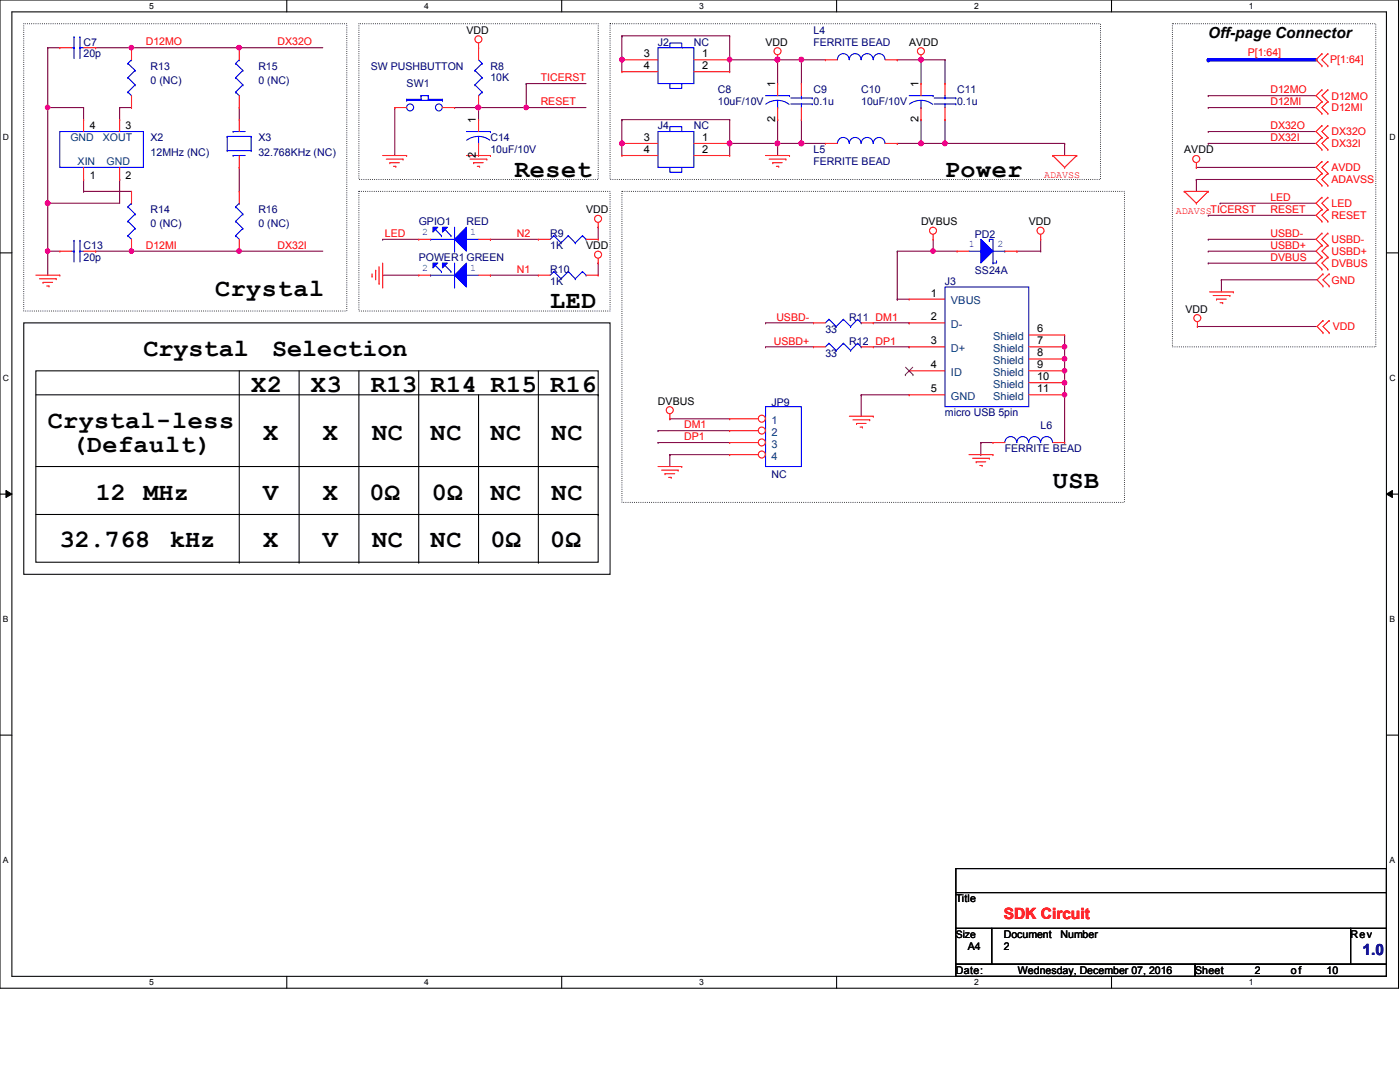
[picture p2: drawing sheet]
<svg xmlns="http://www.w3.org/2000/svg" width="279mm" height="216mm" viewBox="0 0 279 216" stroke-linecap="round" stroke-linejoin="round" font-family="sans-serif">
<path d="M0 0h279.1v197.2h-279.1zM2.4 2.4h274.3v192.4h-274.3z" fill="none" stroke="#000" stroke-width=".21"/>
<g fill="#fff">
<path d="M29.8 .3h.9v1.9h-.9z"/>
<path d="M29.8 195.1h.9v1.9h-.9z"/>
</g>
<path d="M57.2 0v2.4M57.2 194.8v2.4" fill="none" stroke="#000" stroke-width=".21"/>
<g fill="#fff">
<path d="M84.7 .3h.9v1.9h-.9z"/>
<path d="M84.7 195.1h.9v1.9h-.9z"/>
</g>
<path d="M112.1 0v2.4M112.1 194.8v2.4" fill="none" stroke="#000" stroke-width=".21"/>
<g fill="#fff">
<path d="M139.5 .3h1v1.9h-1z"/>
<path d="M139.5 195.1h1v1.9h-1z"/>
</g>
<path d="M167 0v2.4M167 194.8v2.4" fill="none" stroke="#000" stroke-width=".21"/>
<g fill="#fff">
<path d="M194.4 .3h.9v1.9h-.9z"/>
<path d="M194.4 195.1h.9v1.9h-.9z"/>
</g>
<path d="M221.8 0v2.4M221.8 194.8v2.4" fill="none" stroke="#000" stroke-width=".21"/>
<g fill="#fff">
<path d="M249.3 .3h.9v1.9h-.9z"/>
<path d="M249.3 195.1h.9v1.9h-.9z"/>
<path d="M.6 26.4h1.2v1.9h-1.2z"/>
<path d="M277.3 26.4h1.2v1.9h-1.2z"/>
<path d="M.6 74.5h1.2v1.9h-1.2z"/>
<path d="M277.3 74.5h1.2v1.9h-1.2z"/>
</g>
<path d="M0 50.5h2.4M276.7 50.5h2.4" fill="none" stroke="#000" stroke-width=".21"/>
<g fill="#fff">
<path d="M.6 122.6h1.1v1.9h-1.1z"/>
<path d="M277.3 122.6h1.1v1.9h-1.1z"/>
</g>
<path d="M0 98.6h2.4M276.7 98.6h2.4" fill="none" stroke="#000" stroke-width=".21"/>
<path d="M1.2 97.9l1.2 .7-1.2 .7zM276.7 98.6l1.2-.7v1.4z" fill="#000"/>
<path d="M1.2 97.9l1.2 .7-1.2 .7zM276.7 98.6l1.2-.7v1.4z" fill="none" stroke="#000" stroke-width=".2"/>
<g fill="#fff">
<path d="M.6 170.7h1.1v1.9h-1.1z"/>
<path d="M277.3 170.7h1.1v1.9h-1.1z"/>
</g>
<g fill="none" stroke="#000" stroke-width=".21">
<path d="M4.7 64.4h117.1v50.2h-117.1zM7.2 74h112.2v38.2h-112.2zM7.2 78.8h112.2M47.8 74v38.2M59.7 74v38.2M71.6 74v38.2M83.6 74v38.2M95.5 78.8v33.4M107.4 74v38.2M119.4 78.8h.1M7.2 93.1h112.2M119.4 93.1h.1"/>
<path d="M7.2 102.7h112.2M47.8 112.2h.1M59.7 112.2h.1M71.6 112.2h.1M83.6 112.2h.1M95.5 112.2h.1M107.4 112.2h.1M119.4 102.7h.1M0 146.7h2.4M276.7 146.7h2.4"/>
</g>
<path d="M4.7 4.7h64.5v57.4h-64.5zM71.6 4.7h47.8v31.1h-47.8zM121.8 4.7h97.8v31.1h-97.8zM234 4.7h40.6v64.5h-40.6zM71.6 38.2h50.2v23.9h-50.2zM124.1 38.2h100.3v62h-100.3z" fill="none" stroke="#000" stroke-width=".21" stroke-dasharray="0 .4"/>
<path d="M241.1 11.9h21.5" fill="none" stroke="#00f" stroke-width=".68"/>
<circle cx="241.1" cy="11.9" r=".34" fill="#00f"/>
<g fill="none" stroke="#800040" stroke-width=".21">
<path d="M241.1 19.1h.1M241.1 19.1h21.5M124.1 28.6h.1M124.1 28.6v2.4M238.8 35.8h.1M238.8 33.4h.1M238.8 35.8v2.4M238.8 35.8h23.8M238.8 33.4h23.8M241.1 21.5h.1M241.1 21.5h21.5M76.4 47.8h.1"/>
<path d="M76.4 54.9h.1M76.4 47.8h7.2M76.4 54.9h7.2M97.9 47.8h.1M97.9 54.9h.1M97.9 47.8h9.5M97.9 54.9h9.5M119.4 45.3h.1M119.4 52.5h.1M119.4 45.3v2.5M119.4 52.5v2.4M241.1 43h.1"/>
<path d="M241.1 47.8h.1M241.1 50.1h.1M241.1 52.5h.1M241.1 43h21.5M241.1 47.8h21.5M241.1 50.1h21.5M241.1 52.5h21.5M243.5 40.6h.1M243.5 40.6h19.1M243.8 55.8h.1M243.8 55.8h19M243.8 55.8v2.5"/>
<path d="M152.8 64.4h.1M152.8 69.2h.1M152.8 64.4h9.5M152.8 69.2h9.5M171.9 78.8h.1M171.9 78.8h9.5M171.9 78.8v4.3M239 65.2h.1M239 65.2h23.8M131.3 85.9h.1M131.3 88.3h.1M131.3 85.9h14.3"/>
<path d="M131.3 88.3h14.3M133.7 83.6h.1M133.7 90.7h.1M133.7 83.6h11.9M133.7 90.7h11.9M133.7 90.7v2.4"/>
</g>
<circle cx="124.1" cy="28.6" r=".47" fill="#f0f"/>
<circle cx="124.1" cy="28.6" r=".47" fill="none" stroke="#f0f" stroke-width=".21"/>
<path d="M124.1 23.9h.1M124.1 23.9h21.5M145.6 28.6h.1M145.6 28.6v2.4" fill="none" stroke="#800040" stroke-width=".21"/>
<circle cx="145.6" cy="28.6" r=".46" fill="#f0f"/>
<circle cx="145.6" cy="28.6" r=".46" fill="none" stroke="#f0f" stroke-width=".21"/>
<path d="M155.2 11.9h.1M155.2 11.9h4.7M159.9 23.9h.1M159.9 23.9v4.7" fill="none" stroke="#800040" stroke-width=".21"/>
<circle cx="159.9" cy="11.9" r=".47" fill="#f0f"/>
<circle cx="159.9" cy="11.9" r=".47" fill="none" stroke="#f0f" stroke-width=".21"/>
<path d="M155.2 28.6h.1M155.2 28.6h4.7" fill="none" stroke="#800040" stroke-width=".21"/>
<circle cx="159.9" cy="28.6" r=".47" fill="#f0f"/>
<circle cx="159.9" cy="28.6" r=".47" fill="none" stroke="#f0f" stroke-width=".21"/>
<circle cx="155.1" cy="28.6" r=".47" fill="#f0f"/>
<circle cx="155.1" cy="28.6" r=".47" fill="none" stroke="#f0f" stroke-width=".21"/>
<path d="M183.8 11.9h.1M183.8 11.9h4.8" fill="none" stroke="#800040" stroke-width=".21"/>
<circle cx="183.8" cy="11.9" r=".47" fill="#f0f"/>
<circle cx="183.8" cy="11.9" r=".47" fill="none" stroke="#f0f" stroke-width=".21"/>
<path d="M124.1 11.9h.1M124.1 11.9v2.4" fill="none" stroke="#800040" stroke-width=".21"/>
<circle cx="124.1" cy="11.9" r=".47" fill="#f0f"/>
<circle cx="124.1" cy="11.9" r=".47" fill="none" stroke="#f0f" stroke-width=".21"/>
<path d="M124.1 7.2h.1M124.1 7.2h21.5M124.1 7.2v4.7M188.6 28.6h.1M188.6 28.6h23.9" fill="none" stroke="#800040" stroke-width=".21"/>
<circle cx="188.6" cy="28.6" r=".46" fill="#f0f"/>
<circle cx="188.6" cy="28.6" r=".46" fill="none" stroke="#f0f" stroke-width=".21"/>
<path d="M145.6 7.2h.1M145.6 11.9h.1M145.6 7.2v7.1" fill="none" stroke="#800040" stroke-width=".21"/>
<circle cx="145.6" cy="11.9" r=".46" fill="#f0f"/>
<circle cx="145.6" cy="11.9" r=".46" fill="none" stroke="#f0f" stroke-width=".21"/>
<path d="M145.6 11.9h.1M145.6 11.9h9.6" fill="none" stroke="#800040" stroke-width=".21"/>
<circle cx="155.1" cy="11.9" r=".47" fill="#f0f"/>
<circle cx="155.1" cy="11.9" r=".47" fill="none" stroke="#f0f" stroke-width=".21"/>
<path d="M105 16.7h.1M105 16.7v4.8M95.5 21.5h.1M95.5 21.5v2.4" fill="none" stroke="#800040" stroke-width=".21"/>
<circle cx="105" cy="21.4" r=".45" fill="#f0f"/>
<circle cx="105" cy="21.4" r=".45" fill="none" stroke="#f0f" stroke-width=".21"/>
<path d="M105 16.7h.1M105 16.7h12M95.5 21.5h.1M95.5 21.5h9.5" fill="none" stroke="#800040" stroke-width=".21"/>
<circle cx="95.5" cy="21.4" r=".46" fill="#f0f"/>
<circle cx="95.5" cy="21.4" r=".46" fill="none" stroke="#f0f" stroke-width=".21"/>
<path d="M90.7 21.5h.1M90.7 21.5h4.8" fill="none" stroke="#800040" stroke-width=".21"/>
<circle cx="95.5" cy="21.4" r=".46" fill="#f0f"/>
<circle cx="95.5" cy="21.4" r=".46" fill="none" stroke="#f0f" stroke-width=".21"/>
<g fill="none" stroke="#800040" stroke-width=".21">
<path d="M159.9 11.9h.1M159.9 11.9h4.8M159.9 11.9v4.8M179.1 11.9h.1M179.1 11.9h4.7M183.8 11.9h.1M183.8 11.9v4.8M188.6 11.9h.1M188.6 11.9v4.8M105 21.5h.1M105 21.5h12M124.1 23.9h.1"/>
<path d="M124.1 23.9v4.7M145.6 23.9h.1M145.6 23.9v4.7M159.9 28.6h.1M159.9 28.6h4.8"/>
</g>
<circle cx="159.9" cy="28.6" r=".47" fill="#f0f"/>
<circle cx="159.9" cy="28.6" r=".47" fill="none" stroke="#f0f" stroke-width=".21"/>
<path d="M155.2 11.9h.1M155.2 11.9v4.8M179.1 28.6h.1M179.1 28.6h4.7" fill="none" stroke="#800040" stroke-width=".21"/>
<circle cx="155.1" cy="11.9" r=".47" fill="#f0f"/>
<circle cx="155.1" cy="11.9" r=".47" fill="none" stroke="#f0f" stroke-width=".21"/>
<path d="M145.6 28.6h.1M145.6 28.6h9.6M155.2 28.6h.1M155.2 28.6v2.4" fill="none" stroke="#800040" stroke-width=".21"/>
<circle cx="145.6" cy="28.6" r=".46" fill="#f0f"/>
<circle cx="145.6" cy="28.6" r=".46" fill="none" stroke="#f0f" stroke-width=".21"/>
<path d="M155.2 23.9h.1M155.2 23.9v4.7M183.8 28.6h.1M188.6 23.9h.1M188.6 23.9v4.7h-4.8M212.5 28.6h.1M212.5 28.6v2.4" fill="none" stroke="#800040" stroke-width=".21"/>
<circle cx="183.8" cy="28.6" r=".47" fill="#f0f"/>
<circle cx="183.8" cy="28.6" r=".47" fill="none" stroke="#f0f" stroke-width=".21"/>
<g fill="none" stroke="#800040" stroke-width=".21">
<path d="M9.5 21.5h.1M9.5 21.5h7.2M9.5 21.5v19.1M23.9 21.5h.1M23.9 35.8h.1M23.9 21.5v2.4M23.9 35.8v4.8h-14.4M23.9 21.5h2.3M78.8 21.5h.1M78.8 21.5v9.5M183.8 23.9h.1M183.8 23.9v4.7"/>
<path d="M241.1 28.6h.1M241.1 26.2h.1M241.1 28.6h21.5M241.1 26.2h21.5M9.5 40.6h.1"/>
</g>
<circle cx="9.5" cy="40.6" r=".46" fill="#f0f"/>
<circle cx="9.5" cy="40.6" r=".46" fill="none" stroke="#f0f" stroke-width=".21"/>
<circle cx="9.5" cy="21.4" r=".45" fill="#f0f"/>
<circle cx="9.5" cy="21.4" r=".45" fill="none" stroke="#f0f" stroke-width=".21"/>
<path d="M16.7 21.5h.1M16.7 21.5v2.4M9.5 50.1h.1M9.5 50.1v4.8" fill="none" stroke="#800040" stroke-width=".21"/>
<circle cx="9.5" cy="50.1" r=".45" fill="#f0f"/>
<circle cx="9.5" cy="50.1" r=".45" fill="none" stroke="#f0f" stroke-width=".21"/>
<path d="M19.1 9.5h.1M19.1 9.5h7.1M47.8 9.5h.1M47.8 9.5h16.6M26.2 50.1h.1M26.2 50.1h38.2M47.8 50.1h.1" fill="none" stroke="#800040" stroke-width=".21"/>
<circle cx="47.7" cy="50.1" r=".46" fill="#f0f"/>
<circle cx="47.7" cy="50.1" r=".46" fill="none" stroke="#f0f" stroke-width=".21"/>
<circle cx="26.2" cy="50.1" r=".45" fill="#f0f"/>
<circle cx="26.2" cy="50.1" r=".45" fill="none" stroke="#f0f" stroke-width=".21"/>
<path d="M26.2 9.5h.1M26.2 9.5h21.6" fill="none" stroke="#800040" stroke-width=".21"/>
<circle cx="47.7" cy="9.5" r=".46" fill="#f0f"/>
<circle cx="47.7" cy="9.5" r=".46" fill="none" stroke="#f0f" stroke-width=".21"/>
<circle cx="26.2" cy="9.5" r=".45" fill="#f0f"/>
<circle cx="26.2" cy="9.5" r=".45" fill="none" stroke="#f0f" stroke-width=".21"/>
<g fill="none" stroke="#800040" stroke-width=".21">
<path d="M9.5 9.5h.1M9.5 9.5h2.4M9.5 9.5v12M16.7 35.8h.1M16.7 38.2h.1M16.7 35.8v2.4M16.7 38.2h9.5M47.8 33.4h.1M47.8 21.5h.1M47.8 21.5v2.4M47.8 33.4v4.8M9.5 50.1h.1"/>
<path d="M9.5 40.6h.1M9.5 50.1h2.4M9.5 40.6v9.5M19.1 50.1h.1M19.1 50.1h7.1"/>
</g>
<circle cx="9.5" cy="40.6" r=".46" fill="#f0f"/>
<circle cx="9.5" cy="40.6" r=".46" fill="none" stroke="#f0f" stroke-width=".21"/>
<path d="M179.1 59.7h.1M179.1 59.7h2.3M179.1 50.1v9.6M186.2 50.1h.1M186.2 50.1h4.8" fill="none" stroke="#800040" stroke-width=".21"/>
<circle cx="186.2" cy="50.1" r=".45" fill="#f0f"/>
<circle cx="186.2" cy="50.1" r=".45" fill="none" stroke="#f0f" stroke-width=".21"/>
<g fill="none" stroke="#800040" stroke-width=".21">
<path d="M179.1 50.1h.1M179.1 50.1h7.1M186.2 50.1h.1M186.2 47.8v2.3M202.9 50.1h.1M202.9 50.1h4.8M207.7 50.1h.1M207.7 47.8v2.3M174.3 64.4h7.1M174.3 69.2h7.1M181.4 64.4h.1M181.4 69.2h.1"/>
<path d="M212.5 69.2h.1M212.5 66.8v2.4M195.7 88.3h.1M195.7 90.7h.1M195.7 88.3h2.5M195.7 88.3v2.4"/>
</g>
<circle cx="212.4" cy="69.2" r=".45" fill="#f0f"/>
<circle cx="212.4" cy="69.2" r=".45" fill="none" stroke="#f0f" stroke-width=".21"/>
<path d="M212.5 74h.1M212.5 71.6v2.4" fill="none" stroke="#800040" stroke-width=".21"/>
<circle cx="212.4" cy="74" r=".45" fill="#f0f"/>
<circle cx="212.4" cy="74" r=".45" fill="none" stroke="#f0f" stroke-width=".21"/>
<path d="M212.5 71.6h.1M212.5 69.2v2.4" fill="none" stroke="#800040" stroke-width=".21"/>
<circle cx="212.4" cy="71.6" r=".46" fill="#f0f"/>
<circle cx="212.4" cy="71.6" r=".46" fill="none" stroke="#f0f" stroke-width=".21"/>
<path d="M212.5 78.8h.1M212.5 76.4v11.9M212.5 88.3h.1" fill="none" stroke="#800040" stroke-width=".21"/>
<circle cx="212.4" cy="78.8" r=".45" fill="#f0f"/>
<circle cx="212.4" cy="78.8" r=".45" fill="none" stroke="#f0f" stroke-width=".21"/>
<path d="M212.5 76.4h.1M212.5 74v2.4" fill="none" stroke="#800040" stroke-width=".21"/>
<circle cx="212.4" cy="76.4" r=".46" fill="#f0f"/>
<circle cx="212.4" cy="76.4" r=".46" fill="none" stroke="#f0f" stroke-width=".21"/>
<g fill="none" stroke="#f00" stroke-width=".21">
<path d="M95.5 9.5h.1M95.5 8.6v.9M155.2 11.9h.1M155.2 16.7h.1M155.2 11v.9M155.2 16.7v2.4M183.8 11.9h.1M183.8 11v.9M263.8 10.7h.1M263.8 13.1h.1M263.8 17.9h.1M263.8 10.7l-1.2 1.2 1.2 1.2"/>
<path d="M263.8 17.9l-1.2 1.2 1.2 1.2M265 13.1h.1M265 10.7h.1M265 17.9h.1M265 10.7l-1.2 1.2 1.2 1.2M265 17.9l-1.2 1.2 1.2 1.2M76.4 31h4.8M77.1 31.7h3.3M77.8 32.5h.1M77.8 32.5h1.9M78.5 33.2h.5M79 33.2h.1"/>
<path d="M80.4 31.7h.1M81.2 31h.1M93.1 31h4.8M93.8 31.7h3.4M94.5 32.5h.1M94.5 32.5h1.9M95.2 33.2h.5M95.7 33.2h.1M97.2 31.7h.1M97.9 31h.1M152.8 31h4.8M153.5 31.7h3.3"/>
<path d="M154.2 32.5h.1M154.2 32.5h1.9M154.9 33.2h.5M155.2 23.9h.1M155.2 21.5v2.4M155.4 33.2h.1M156.8 31.7h.1M157.6 31h.1M210.1 31h.1M210.1 31h4.8M210.1 31l2.4 2.4M212.5 33.4h.1"/>
<path d="M214.9 31h.1M214.9 31l-2.4 2.4M236.3 38.2h.1M236.3 38.2h4.8M236.3 38.2l2.5 2.4M238.8 33.4h.1M238.8 32.5v.9M241.1 38.2h.1M241.1 38.2l-2.3 2.4M263.8 37h.1M263.8 34.6h.1M263.8 32.2h.1"/>
<path d="M263.8 22.6h.1M263.8 20.3h.1M263.8 39.4h.1M263.8 29.8h.1M263.8 27.4h.1M263.8 25.1h.1M263.8 34.6l-1.2 1.2 1.2 1.2M263.8 32.2l-1.2 1.2 1.2 1.2M263.8 20.3l-1.2 1.2 1.2 1.1M263.8 39.4l-1.2 1.2 1.2 1.2M263.8 27.4l-1.2 1.2 1.2 1.2M263.8 25.1l-1.2 1.1 1.2 1.2"/>
<path d="M265 34.6h.1M265 37h.1M265 32.2h.1M265 20.3h.1M265 22.6h.1M265 39.4h.1M265 27.4h.1M265 29.8h.1M265 25.1h.1M265 34.6l-1.2 1.2 1.2 1.2M265 32.2l-1.2 1.2 1.2 1.2M265 20.3l-1.2 1.2 1.2 1.1"/>
<path d="M265 39.4l-1.2 1.2 1.2 1.2M265 27.4l-1.2 1.2 1.2 1.2M265 25.1l-1.2 1.1 1.2 1.2M7.2 54.9h4.7M7.9 55.6h3.3M8.6 56.3h.1M8.6 56.3h1.9M9.3 57.1h.5M9.8 57.1h.1M11.2 55.6h.1M11.9 54.9h.1M74.3 55.1h.1"/>
<path d="M74.3 54.7v.4M75 53.9h.1M75 53.9v1.9M75.6 56.6h.1M75.6 53.2v3.4M76.4 57.3h.1M76.4 52.5v4.8M119.4 52.5h.1M119.4 45.3h.1M119.4 44.4v.9M119.4 51.6v.9M186.2 47.8h.1"/>
<path d="M186.2 46.8v1M207.7 47.8h.1M207.7 46.8v1M238.8 40.6h.1M241.4 58.3h4.7M242.1 59h3.3M242.8 59.7h.1M242.8 59.7h1.9M245.4 59h.1M246.1 58.3h.1M263.8 41.8h.1M263.8 44.2h.1"/>
<path d="M263.8 48.9h.1M263.8 46.5h.1M263.8 51.3h.1M263.8 53.7h.1M263.8 41.8l-1.2 1.2 1.2 1.2M263.8 46.5l-1.2 1.3 1.2 1.1M263.8 48.9l-1.2 1.2 1.2 1.2M263.8 51.3l-1.2 1.2 1.2 1.2M264 54.7h.1M264 57.1h.1M264 54.7l-1.2 1.1 1.2 1.3M265 41.8h.1"/>
<path d="M265 44.2h.1M265 46.5h.1M265 48.9h.1M265 51.3h.1M265 53.7h.1M265 41.8l-1.2 1.2 1.2 1.2M265 46.5l-1.2 1.3 1.2 1.1M265 48.9l-1.2 1.2 1.2 1.2M265 51.3l-1.2 1.2 1.2 1.2M265.3 57.1h.1M265.3 54.7h.1M265.3 54.7l-1.3 1.1 1.3 1.3"/>
<path d="M239 65.2h.1M239 64.2v1M243.5 60.4h.5M244 60.4h.1M264 66.4h.1M264 64h.1M264 64l-1.2 1.2 1.2 1.2M265.3 64h.1M265.3 66.4h.1M265.3 64l-1.3 1.2 1.3 1.2M131.3 93.1h4.8M132 93.8h3.3"/>
<path d="M132.7 94.5h.1M132.7 94.5h2M133.4 95.2h.5M133.7 83.6h.1M133.7 82.6v1M133.9 95.2h.1M135.3 93.8h.1M136.1 93.1h.1M169.5 83.1h4.8M170.2 83.8h3.4M170.9 84.5h.1M170.9 84.5h1.9"/>
<path d="M171.7 85.2h.4M172.1 85.2h.1M173.6 83.8h.1M174.3 83.1h.1M193.4 90.7h4.8M194.1 91.4h3.3M194.8 92.2h.1M194.8 92.2h1.9M195.5 92.9h.5M196 92.9h.1M197.4 91.4h.1M198.2 90.7h.1"/>
<path d="M198.2 88.3h.1M198.2 88.3h2.3M210.1 88.3h2.4M212.5 88.3h.1"/>
<circle cx="95.5" cy="7.8" r=".7"/>
<circle cx="155.2" cy="10.2" r=".7"/>
<circle cx="183.8" cy="10.2" r=".7"/>
<circle cx="238.7" cy="31.7" r=".7"/>
<circle cx="119.4" cy="50.8" r=".7"/>
<circle cx="119.4" cy="43.7" r=".7"/>
<circle cx="186.2" cy="46" r=".7"/>
<circle cx="207.7" cy="46" r=".7"/>
<circle cx="238.9" cy="63.5" r=".7"/>
<circle cx="133.7" cy="81.8" r=".7"/>
</g>
<path d="M190.8 173.3h85.9v4.8h-85.9zM190.8 178.1h85.9v7.2h-85.9zM190.8 185.3h7.1v7.1h-7.1zM190.8 192.4h47.7v2.4h-47.7zM197.9 185.3h71.6v7.1h-71.6zM238.5 192.4h38.2v2.4h-38.2zM269.5 185.3h7.2v7.1h-7.2z" fill="none" stroke="#000" stroke-width=".21"/>
<path d="M152.8 19.1h4.8M157.6 19.1h.1M155.2 21.5h.1M155.2 20l1.4 .3 .9 .5M155.2 20l-1.5 .3-.9 .5M155.2 20v1.5M200.5 88.3a1.19 1.19 0 0 1 1.2-1.2 1.19 1.19 0 0 1 1.2 1.2M202.9 88.3a1.16 1.16 0 0 1 1.2-1.2 1.16 1.16 0 0 1 1.2 1.2M205.3 88.3a1.16 1.16 0 0 1 1.2-1.2 1.16 1.16 0 0 1 1.1 1.2M207.7 88.3a1.19 1.19 0 0 1 1.2-1.2 1.19 1.19 0 0 1 1.2 1.2" fill="none" stroke="#00f" stroke-width=".21"/>
<path d="M195.7 47.8l2.5 2.3-2.5 2.4z" fill="#00f"/>
<g fill="none" stroke="#00f" stroke-width=".21">
<path d="M181.4 19.1h4.8M186.2 19.1h.1M183.8 21.5h.1M183.8 20l1.5 .3 .8 .5M183.8 20l-1.5 .3-.8 .5M183.8 20v1.5M193.4 50.1h2.3M195.7 47.8l2.5 2.3-2.5 2.4zM195.7 50.1h.1M197.4 48.2v-.4h.8v4.7M198.2 52.5h.1M198.2 50.1h2.3"/>
<path d="M198.9 52v.5h-.7M200.5 50.1h.1"/>
</g>
<path d="M183.8 16.7h.1M183.8 16.7v2.4M183.8 23.9h.1M183.8 21.5v2.4M191 50.1h.1M191 50.1h2.4M200.5 50.1h2.4M202.9 50.1h.1" fill="none" stroke="#f00" stroke-width=".21"/>
<path d="M93.1 45.3v4.8l-2.4-2.3z" fill="#00f"/>
<path d="M93.1 45.3v4.8l-2.4-2.3z" fill="none" stroke="#00f" stroke-width=".21"/>
<path d="M88.3 45.3h1l-1 1z" fill="#00f"/>
<path d="M88.3 45.3h1l-1 1z" fill="none" stroke="#00f" stroke-width=".21"/>
<path d="M86.4 45.3h1l-1 1z" fill="#00f"/>
<g fill="none" stroke="#00f" stroke-width=".21">
<path d="M25.5 18.4h.1M25.5 15.5h.1M25.5 12.7h.1M25.5 18.4l.7 .7M25.5 15.5l1.5 1.4M25.5 12.7l1.5 1.4M26.2 11.9h.1M26.2 11.9l-.7 .8M27 16.9h.1M27 14.1h.1M27 16.9l-1.5 1.5M27 14.1l-1.5 1.4"/>
<path d="M81.2 19.8h.1M81.2 19.8h2.8M81.2 19.8v.2M84 19.1h.1M84 19.8h.1M84 19.1h1.5M84 19.1v.7M85.5 19.8h.1M85.5 19.1h.1M85.5 19.8h2.8M85.5 19.1v.7M88.3 19.8h.1"/>
<path d="M88.3 19.8v.2M157.8 19.6h4.3M159.9 19.6h.1M159.9 19.1v.5M162.1 19.6h.1M169.5 11.9a1.17 1.17 0 0 0-1.2-1.2 1.17 1.17 0 0 0-1.2 1.2M171.8 11.9a1.17 1.17 0 0 0-1.2-1.2 1.17 1.17 0 0 0-1.1 1.2M174.2 11.9a1.19 1.19 0 0 0-1.2-1.2 1.19 1.19 0 0 0-1.1 1.2M176.6 11.9a1.17 1.17 0 0 0-1.2-1.2 1.17 1.17 0 0 0-1.1 1.2M186.4 19.6h4.4M188.6 19.6h.1M188.6 19.1v.5"/>
<path d="M190.8 19.6h.1M11.9 26.2h16.7v7.2h-16.7zM81.2 20h.1M81.2 20h7.1M88.3 20h.1M157.8 20.7h4.3M159.9 20.7h.1M159.9 20.7v.8M162.1 20.7h.1M186.4 20.7h4.4M188.6 20.7h.1M188.6 20.7v.8"/>
<path d="M190.8 20.7h.1M25.5 47h.1M25.5 44.2h.1M25.5 41.3h.1M25.5 47l.7 .8M25.5 44.2l1.5 1.4M25.5 41.3l1.5 1.4M26.2 40.6h.1M26.2 40.6l-.7 .7M27 45.6h.1M27 42.7h.1M27 45.6l-1.5 1.4"/>
<path d="M27 42.7l-1.5 1.5M85.9 47.8h.1M85.9 47.8h4.8M86.4 45.3h1l-1 1zM86.9 45.8l1.2 1.2M88.1 47h.1M88.8 45.8l1.2 1.2M90 47h.1M90.7 50.1h.1M90.7 45.3v4.8M93.1 47.8h.1M93.1 47.8h2.4"/>
<path d="M110.5 47h.1M110.5 47l-.7 .8M110.5 47l1.5 1.5M112 48.5h.1M113.4 47h.1M113.4 47l-1.4 1.5M113.4 47l1.4 1.5M114.8 48.5h.1M116.2 47h.1M116.2 47l-1.4 1.5M116.2 47l.8 .8M117 47.8h.1"/>
<path d="M188.6 57.3h16.7v23.9h-16.7zM165.4 63.7h.1M165.4 63.7l-.7 .7M165.4 63.7l1.5 1.5M166.9 65.2h.1M168.3 63.7h.1M168.3 63.7l-1.4 1.5M168.3 63.7l1.5 1.5M169.8 65.2h.1M171.2 63.7h.1M171.2 63.7l-1.4 1.5M171.2 63.7l.7 .7"/>
<path d="M171.9 64.4h.1"/>
<circle cx="81.9" cy="21.4" r=".7"/>
<circle cx="87.6" cy="21.4" r=".68"/>
</g>
<g fill="none" stroke="#f00" stroke-width=".21">
<path d="M26.2 9.5h.1M26.2 9.5v2.4M26.2 19.1v2.4M159.9 16.7h.1M159.9 16.7v2.4M164.7 11.9h.1M164.7 11.9h2.4M176.7 11.9h2.4M179.1 11.9h.1M188.6 16.7h.1M188.6 16.7v2.4M16.7 35.8h.1"/>
<path d="M16.7 23.9h.1M16.7 23.9v2.3M16.7 33.4v2.4M23.9 35.8h.1M23.9 23.9h.1M23.9 23.9v2.3M23.9 33.4v2.4M26.2 21.5h.1M26.2 38.2h.1M26.2 38.2v2.4M78.8 21.5h.1M78.8 21.5h2.4"/>
<path d="M88.3 21.5h2.4M90.7 21.5h.1M159.9 23.9h.1M159.9 21.5v2.4M188.6 23.9h.1M188.6 21.5v2.4M26.2 50.1h.1M26.2 47.8v2.3M83.6 47.8h.1M83.6 47.8h2.3M95.5 47.8h2.4M97.9 47.8h.1"/>
<path d="M107.4 47.8h.1M107.4 47.8h2.4M117 47.8h2.4M119.4 47.8h.1M181.4 59.7h.1M181.4 59.7h7.2M162.3 64.4h.1M162.3 64.4h2.4M171.9 64.4h2.4M174.3 64.4h.1M181.4 64.4h.1M181.4 69.2h.1"/>
<path d="M181.4 78.8h.1M181.4 74h.1M181.4 64.4h7.2M181.4 69.2h7.2M181.4 78.8h7.2M181.4 74h7.2M205.3 69.2h7.2M205.3 78.8h7.2M205.3 74h7.2M205.3 66.8h7.2M205.3 71.6h7.2M205.3 76.4h7.2"/>
<path d="M212.5 66.8h.1M212.5 69.2h.1M212.5 71.6h.1M212.5 74h.1M212.5 76.4h.1M212.5 78.8h.1"/>
</g>
<path d="M180.7 74.8h.1M180.7 73.3l1.5 1.5M182.2 73.3l-1.5 1.5M182.2 74.8h.1" fill="none" stroke="#804000" stroke-width=".2"/>
<path d="M93.1 52.5v4.8l-2.4-2.4z" fill="#00f"/>
<path d="M93.1 52.5v4.8l-2.4-2.4z" fill="none" stroke="#00f" stroke-width=".21"/>
<path d="M88.3 52.5h1l-1 1z" fill="#00f"/>
<path d="M88.3 52.5h1l-1 1z" fill="none" stroke="#00f" stroke-width=".21"/>
<path d="M86.4 52.5h1l-1 1z" fill="#00f"/>
<g fill="none" stroke="#00f" stroke-width=".21">
<path d="M167.1 28.6a1.16 1.16 0 0 1 1.2-1.2 1.16 1.16 0 0 1 1.2 1.2M169.5 28.6a1.16 1.16 0 0 1 1.2-1.2 1.16 1.16 0 0 1 1.1 1.2M171.9 28.6a1.19 1.19 0 0 1 1.2-1.2 1.19 1.19 0 0 1 1.1 1.2M174.3 28.6a1.16 1.16 0 0 1 1.2-1.2 1.16 1.16 0 0 1 1.1 1.2M47 47h.1M47 44.2h.1M47 41.3h.1M47 47l.8 .8M47 44.2l1.5 1.4M47 41.3l1.5 1.4M47.8 40.6h.1M47.8 40.6l-.8 .7"/>
<path d="M48.5 45.6h.1M48.5 42.7h.1M48.5 45.6l-1.5 1.4M48.5 42.7l-1.5 1.5M85.9 54.9h.1M85.9 54.9h4.8M86.4 52.5h1l-1 1zM86.9 53l1.2 1.2M88.1 54.2h.1M88.8 53l1.2 1.2M90 54.2h.1M90.7 57.3h.1"/>
<path d="M90.7 52.5v4.8M93.1 54.9h.1M93.1 54.9h2.4M152.8 81.2h7.1v11.9h-7.1z"/>
</g>
<path d="M47.8 38.2h.1M47.8 38.2v2.4M164.7 28.6h.1M164.7 28.6h2.4M176.7 28.6h2.4M179.1 28.6h.1M47.8 50.1h.1M47.8 47.8v2.3M83.6 54.9h.1M83.6 54.9h2.3M95.5 54.9h2.4M97.9 54.9h.1" fill="none" stroke="#f00" stroke-width=".21"/>
<circle cx="152" cy="83.5" r=".7" fill="#fff"/>
<g fill="none" stroke="#f00" stroke-width=".21">
<path d="M145.6 83.6h.1M145.6 83.6h5.7"/>
<circle cx="152" cy="83.5" r=".7"/>
</g>
<circle cx="152" cy="85.9" r=".7" fill="#fff"/>
<g fill="none" stroke="#f00" stroke-width=".21">
<path d="M145.6 85.9h.1M145.6 85.9h5.7"/>
<circle cx="152" cy="85.9" r=".7"/>
</g>
<circle cx="152" cy="88.3" r=".7" fill="#fff"/>
<g fill="none" stroke="#f00" stroke-width=".21">
<path d="M145.6 88.3h.1M145.6 88.3h5.7"/>
<circle cx="152" cy="88.3" r=".7"/>
</g>
<circle cx="152" cy="90.7" r=".7" fill="#fff"/>
<g fill="none" stroke="#f00" stroke-width=".21">
<path d="M11.9 9.5h.1M11.9 9.5h2.4M16.7 9.5h2.4M19.1 9.5h.1M47.8 9.5h.1M47.8 9.5v2.4M47.8 19.1v2.4M95.5 9.5h.1M95.5 9.5v2.4M95.5 19.1v2.4M124.1 11.9h.1M124.1 14.3h.1"/>
<path d="M124.1 11.9h7.2M124.1 14.3h7.2M138.5 11.9h7.1M138.5 14.3h7.1M145.6 11.9h.1M145.6 14.3h.1M47.8 21.5h.1M47.8 23.9h.1M47.8 33.4h.1M47.8 23.9v2.3M47.8 31v2.4M95.5 21.5h.1"/>
<path d="M95.5 23.9h.1M95.5 31h.1M95.5 23.9v2.3M95.5 28.6v2.4M124.1 28.6h.1M124.1 31h.1M124.1 28.6h7.2M124.1 31h7.2M138.5 28.6h7.1M138.5 31h7.1M145.6 28.6h.1M145.6 31h.1"/>
<path d="M11.9 50.1h.1M11.9 50.1h2.4M16.7 50.1h2.4M19.1 50.1h.1M107.4 54.9h.1M107.4 54.9h2.4M117 54.9h2.4M119.4 54.9h.1M162.3 69.2h.1M162.3 69.2h2.4M171.9 69.2h2.4M174.3 69.2h.1"/>
<path d="M145.6 90.7h.1M145.6 90.7h5.7"/>
<circle cx="152" cy="90.7" r=".7"/>
</g>
<g fill="none" stroke="#00f" stroke-width=".21">
<path d="M14.3 9.5h.5M14.8 9.5h.1M14.8 7.4h.1M14.8 7.4v4.3M16 7.4h.1M16 9.5h.1M16 9.5h.7M16 7.4v4.3M47 18.4h.1M47 15.5h.1M47 12.7h.1M47 18.4l.8 .7"/>
<path d="M47 15.5l1.5 1.4M47 12.7l1.5 1.4M47.8 11.9h.1M47.8 11.9l-.8 .8M48.5 16.9h.1M48.5 14.1h.1M48.5 16.9l-1.5 1.5M48.5 14.1l-1.5 1.4M94.8 14.1h.1M94.8 16.9h.1M94.8 14.1l1.4 1.4M94.8 16.9l1.4 1.5"/>
<path d="M95.5 19.1h.1M95.5 11.9l.7 .8M96.2 12.7h.1M96.2 15.5h.1M96.2 18.4h.1M96.2 12.7l-1.4 1.4M96.2 15.5l-1.4 1.4M96.2 18.4l-.7 .7M131.3 9.5h7.2v7.2h-7.2zM133.7 9.5v-.9h2.4v.9h.2M133.7 16.7v1h2.4v-1M45.3 30.1h.1"/>
<path d="M45.3 27.2h.1M45.3 27.2v2.9M45.3 30.1h4.8M45.3 27.2h4.8M46.5 31h.1M46.5 26.2h.1M46.5 31h2.4M46.5 26.2h2.4M50.1 27.2h.1M50.1 30.1h.1M50.1 27.2v2.9M93.1 26.2h4.8"/>
<path d="M95.5 28.6h.1M95.5 27.2l1.4 .3 .8 .5M95.5 27.2l-1 .1-1.4 .7M95.5 27.2v1.4M97.9 26.2h.1M131.3 26.2h7.2v7.2h-7.2zM133.7 26.2v-.9h2.4v.9h.2M133.7 33.4v1h2.4v-1M14.3 50.1h.5M14.8 50.1h.1M14.8 48h.1M14.8 48v4.3"/>
<path d="M16 48h.1M16 50.1h.1M16 48v4.3M16 50.1h.7M110.5 54.2h.1M110.5 54.2l-.7 .7M110.5 54.2l1.5 1.4M112 55.6h.1M113.4 54.2h.1M113.4 54.2l-1.4 1.4M113.4 54.2l1.4 1.4M114.8 55.6h.1"/>
<path d="M116.2 54.2h.1M116.2 54.2l-1.4 1.4M116.2 54.2l.8 .7M117 54.9h.1M165.4 68.5h.1M165.4 68.5l-.7 .7M165.4 68.5l1.5 1.4M166.9 69.9h.1M168.3 68.5h.1M168.3 68.5l-1.4 1.4M168.3 68.5l1.5 1.4M169.8 69.9h.1"/>
<path d="M171.2 68.5h.1M171.2 68.5l-1.4 1.4M171.2 68.5l.7 .7M171.9 69.2h.1"/>
</g>
<circle cx="124.1" cy="28.6" r=".47" fill="#f0f"/>
<circle cx="124.1" cy="28.6" r=".47" fill="none" stroke="#f0f" stroke-width=".21"/>
<circle cx="145.6" cy="28.6" r=".46" fill="#f0f"/>
<circle cx="145.6" cy="28.6" r=".46" fill="none" stroke="#f0f" stroke-width=".21"/>
<circle cx="159.9" cy="11.9" r=".47" fill="#f0f"/>
<circle cx="159.9" cy="11.9" r=".47" fill="none" stroke="#f0f" stroke-width=".21"/>
<circle cx="159.9" cy="28.6" r=".47" fill="#f0f"/>
<circle cx="159.9" cy="28.6" r=".47" fill="none" stroke="#f0f" stroke-width=".21"/>
<circle cx="155.1" cy="28.6" r=".47" fill="#f0f"/>
<circle cx="155.1" cy="28.6" r=".47" fill="none" stroke="#f0f" stroke-width=".21"/>
<circle cx="183.8" cy="11.9" r=".47" fill="#f0f"/>
<circle cx="183.8" cy="11.9" r=".47" fill="none" stroke="#f0f" stroke-width=".21"/>
<circle cx="124.1" cy="11.9" r=".47" fill="#f0f"/>
<circle cx="124.1" cy="11.9" r=".47" fill="none" stroke="#f0f" stroke-width=".21"/>
<circle cx="188.6" cy="28.6" r=".46" fill="#f0f"/>
<circle cx="188.6" cy="28.6" r=".46" fill="none" stroke="#f0f" stroke-width=".21"/>
<circle cx="145.6" cy="11.9" r=".46" fill="#f0f"/>
<circle cx="145.6" cy="11.9" r=".46" fill="none" stroke="#f0f" stroke-width=".21"/>
<circle cx="155.1" cy="11.9" r=".47" fill="#f0f"/>
<circle cx="155.1" cy="11.9" r=".47" fill="none" stroke="#f0f" stroke-width=".21"/>
<circle cx="105" cy="21.4" r=".45" fill="#f0f"/>
<circle cx="105" cy="21.4" r=".45" fill="none" stroke="#f0f" stroke-width=".21"/>
<circle cx="95.5" cy="21.4" r=".46" fill="#f0f"/>
<circle cx="95.5" cy="21.4" r=".46" fill="none" stroke="#f0f" stroke-width=".21"/>
<circle cx="95.5" cy="21.4" r=".46" fill="#f0f"/>
<circle cx="95.5" cy="21.4" r=".46" fill="none" stroke="#f0f" stroke-width=".21"/>
<circle cx="159.9" cy="28.6" r=".47" fill="#f0f"/>
<circle cx="159.9" cy="28.6" r=".47" fill="none" stroke="#f0f" stroke-width=".21"/>
<circle cx="155.1" cy="11.9" r=".47" fill="#f0f"/>
<circle cx="155.1" cy="11.9" r=".47" fill="none" stroke="#f0f" stroke-width=".21"/>
<circle cx="145.6" cy="28.6" r=".46" fill="#f0f"/>
<circle cx="145.6" cy="28.6" r=".46" fill="none" stroke="#f0f" stroke-width=".21"/>
<circle cx="183.8" cy="28.6" r=".47" fill="#f0f"/>
<circle cx="183.8" cy="28.6" r=".47" fill="none" stroke="#f0f" stroke-width=".21"/>
<circle cx="9.5" cy="40.6" r=".46" fill="#f0f"/>
<circle cx="9.5" cy="40.6" r=".46" fill="none" stroke="#f0f" stroke-width=".21"/>
<circle cx="9.5" cy="21.4" r=".45" fill="#f0f"/>
<circle cx="9.5" cy="21.4" r=".45" fill="none" stroke="#f0f" stroke-width=".21"/>
<circle cx="9.5" cy="50.1" r=".45" fill="#f0f"/>
<circle cx="9.5" cy="50.1" r=".45" fill="none" stroke="#f0f" stroke-width=".21"/>
<circle cx="47.7" cy="50.1" r=".46" fill="#f0f"/>
<circle cx="47.7" cy="50.1" r=".46" fill="none" stroke="#f0f" stroke-width=".21"/>
<circle cx="26.2" cy="50.1" r=".45" fill="#f0f"/>
<circle cx="26.2" cy="50.1" r=".45" fill="none" stroke="#f0f" stroke-width=".21"/>
<circle cx="47.7" cy="9.5" r=".46" fill="#f0f"/>
<circle cx="47.7" cy="9.5" r=".46" fill="none" stroke="#f0f" stroke-width=".21"/>
<circle cx="26.2" cy="9.5" r=".45" fill="#f0f"/>
<circle cx="26.2" cy="9.5" r=".45" fill="none" stroke="#f0f" stroke-width=".21"/>
<circle cx="9.5" cy="40.6" r=".46" fill="#f0f"/>
<circle cx="9.5" cy="40.6" r=".46" fill="none" stroke="#f0f" stroke-width=".21"/>
<circle cx="186.2" cy="50.1" r=".45" fill="#f0f"/>
<circle cx="186.2" cy="50.1" r=".45" fill="none" stroke="#f0f" stroke-width=".21"/>
<circle cx="212.4" cy="69.2" r=".45" fill="#f0f"/>
<circle cx="212.4" cy="69.2" r=".45" fill="none" stroke="#f0f" stroke-width=".21"/>
<circle cx="212.4" cy="74" r=".45" fill="#f0f"/>
<circle cx="212.4" cy="74" r=".45" fill="none" stroke="#f0f" stroke-width=".21"/>
<circle cx="212.4" cy="71.6" r=".46" fill="#f0f"/>
<circle cx="212.4" cy="71.6" r=".46" fill="none" stroke="#f0f" stroke-width=".21"/>
<circle cx="212.4" cy="78.8" r=".45" fill="#f0f"/>
<circle cx="212.4" cy="78.8" r=".45" fill="none" stroke="#f0f" stroke-width=".21"/>
<circle cx="212.4" cy="76.4" r=".46" fill="#f0f"/>
<circle cx="212.4" cy="76.4" r=".46" fill="none" stroke="#f0f" stroke-width=".21"/>
<g font-size="5">
<text x="102.7" y="35.2">Reset</text>
<text x="188.6" y="35.2">Power</text>
<text x="43" y="59.1">Crystal</text>
<text x="109.8" y="61.5">LED</text>
<text x="28.6" y="71">Crystal</text>
<text x="54.3" y="71">Selection</text>
<text x="50.1" y="78.2">X2</text>
<text x="62.1" y="78.2">X3</text>
<text x="74" y="78.2">R13</text>
<text x="85.9" y="78.2">R14 R15 R16</text>
<text x="9.5" y="85.3">Crystal-less</text>
<text x="52.5" y="87.8">X</text>
<text x="64.4" y="87.8">X</text>
<text x="74.3" y="87.8">NC</text>
<text x="85.9" y="87.8">NC</text>
<text x="97.9" y="87.8">NC</text>
<text x="110.1" y="87.8">NC</text>
<text x="14.3" y="90.1">(Default)</text>
<text x="19.1" y="99.7">12</text>
<text x="28.7" y="99.7">MHz</text>
<text x="52.5" y="99.7">V</text>
<text x="64.4" y="99.7">X</text>
<text x="73.7" y="99.7">0Ω</text>
<text x="86.2" y="99.7">0Ω</text>
<text x="97.9" y="99.7">NC</text>
<text x="110.1" y="99.7">NC</text>
<text x="210.1" y="97.3">USB</text>
<text x="11.9" y="109.2">32.768</text>
<text x="33.9" y="109.2">kHz</text>
<text x="52.5" y="109.2">X</text>
<text x="64.4" y="109.2">V</text>
<text x="74.3" y="109.2">NC</text>
<text x="85.9" y="109.2">NC</text>
<text x="97.9" y="109.2">0Ω</text>
<text x="109.8" y="109.2">0Ω</text>
</g>
<text font-size="3.1" fill="#f00" x="200.3" y="183.3">SDK Circuit</text>
<text font-size="3.1" fill="#0000a0" x="271.9" y="190.5">1.0</text>
<text font-size="3" x="241.1" y="7.5">Off-page Connector</text>
<g font-size="2.2">
<text x="128.5" y="11.4">3</text>
<text x="140.1" y="11.4">1</text>
<text x="128.5" y="13.8">4</text>
<text x="140.1" y="13.8">2</text>
<text x="154.7" y="17.4" transform="rotate(-90 154.7 17.4)">1</text>
<text x="183.3" y="17.4" transform="rotate(-90 183.3 17.4)">1</text>
<text x="95" y="24.6" transform="rotate(-90 95 24.6)">1</text>
<text x="128.5" y="28.1">3</text>
<text x="140.1" y="28.1">1</text>
<text x="154.7" y="24.3" transform="rotate(-90 154.7 24.3)">2</text>
<text x="183.3" y="24.3" transform="rotate(-90 183.3 24.3)">2</text>
<text x="95" y="31.5" transform="rotate(-90 95 31.5)">2</text>
<text x="128.5" y="30.5">4</text>
<text x="140.1" y="30.5">2</text>
<text x="185.8" y="59.2">1</text>
<text x="185.8" y="63.9">2</text>
<text x="185.8" y="68.7">3</text>
<text x="207" y="66.3">6</text>
<text x="207" y="68.7">7</text>
<text x="207" y="71.1">8</text>
<text x="185.8" y="73.5">4</text>
<text x="207" y="73.5">9</text>
<text x="207" y="75.9">10</text>
<text x="185.8" y="78.3">5</text>
<text x="207" y="78.3">11</text>
</g>
<g font-size="2.2" fill="#004080">
<text x="189.8" y="60.7">VBUS</text>
<text x="189.8" y="65.4">D-</text>
<text x="189.8" y="70.2">D+</text>
<text x="198.2" y="67.9">Shield</text>
<text x="198.2" y="70.2">Shield</text>
<text x="189.8" y="75">ID</text>
<text x="198.2" y="72.6">Shield</text>
<text x="198.2" y="75">Shield</text>
<text x="198.2" y="77.4">Shield</text>
<text x="189.8" y="79.8">GND</text>
<text x="198.2" y="79.8">Shield</text>
<text x="154" y="84.6">1</text>
<text x="154" y="87">2</text>
<text x="154" y="89.3">3</text>
<text x="154" y="91.7">4</text>
</g>
<g font-size="2.1" fill="#000080">
<text x="16.7" y="9.1">C7</text>
<text x="16.7" y="11.5">20p</text>
<text x="131.3" y="9.1">J2</text>
<text x="138.5" y="9.1">NC</text>
<text x="162.3" y="6.7">L4</text>
<text x="162.3" y="9.1">FERRITE BEAD</text>
<text x="30.1" y="13.9">R13</text>
<text x="30.1" y="16.7">0 (NC)</text>
<text x="51.6" y="13.9">R15</text>
<text x="51.6" y="16.7">0 (NC)</text>
<text x="74" y="13.9">SW PUSHBUTTON</text>
<text x="81.2" y="17.4">SW1</text>
<text x="97.9" y="13.9">R8</text>
<text x="97.9" y="16.3">10K</text>
<text x="143.3" y="18.6">C8</text>
<text x="143.3" y="21">10uF/10V</text>
<text x="162.3" y="18.6">C9</text>
<text x="162.3" y="21">0.1u</text>
<text x="171.9" y="18.6">C10</text>
<text x="171.9" y="21">10uF/10V</text>
<text x="191" y="18.6">C11</text>
<text x="191" y="21">0.1u</text>
<text x="30.1" y="28.2">X2</text>
<text x="51.6" y="28.2">X3</text>
<text x="97.9" y="28.2">C14</text>
<text x="131.3" y="25.8">J4</text>
<text x="138.5" y="25.8">NC</text>
<text x="30.1" y="31.1">12MHz (NC)</text>
<text x="51.6" y="31.1">32.768KHz (NC)</text>
<text x="97.9" y="30.6">10uF/10V</text>
<text x="162.3" y="30.6">L5</text>
<text x="162.3" y="33">FERRITE BEAD</text>
<text x="30.1" y="42.5">R14</text>
<text x="30.1" y="45.4">0 (NC)</text>
<text x="51.6" y="42.5">R16</text>
<text x="51.6" y="45.4">0 (NC)</text>
<text x="83.6" y="44.9">GPIO1</text>
<text x="93.1" y="44.9">RED</text>
<text x="109.8" y="47.3">R9</text>
<text x="194.6" y="47.5">PD2</text>
<text x="16.7" y="49.7">C13</text>
<text x="16.7" y="52.1">20p</text>
<text x="83.6" y="52.1">POWER1 GREEN</text>
<text x="109.8" y="49.7">1K</text>
<text x="109.8" y="54.4">R10</text>
<text x="109.8" y="56.9">1K</text>
<text x="188.6" y="56.9">J3</text>
<text x="194.6" y="54.7">SS24A</text>
<text x="169.5" y="64">R11 DM1</text>
<text x="164.7" y="66.4">33</text>
<text x="164.7" y="71.2">33</text>
<text x="169.5" y="68.8">R12 DP1</text>
<text x="154" y="80.9">JP9</text>
<text x="188.6" y="83.1">micro USB 5pin</text>
<text x="207.7" y="85.5">L6</text>
<text x="154" y="95.3">NC</text>
<text x="200.5" y="90.3">FERRITE BEAD</text>
</g>
<g font-size="2.1" fill="#f00">
<text x="29.1" y="9.1">D12MO</text>
<text x="55.4" y="9.1">DX32O</text>
<text x="249" y="11.2">P[1:64]</text>
<text x="107.9" y="16.2">TICERST</text>
<text x="265.5" y="12.7">P[1:64]</text>
<text x="107.9" y="21">RESET</text>
<text x="253.5" y="21">D12MI</text>
<text x="253.5" y="18.6">D12MO</text>
<text x="265.7" y="22.2">D12MI</text>
<text x="265.7" y="19.9">D12MO</text>
<text x="253.5" y="28.2">DX32I</text>
<text x="253.5" y="25.8">DX32O</text>
<text x="265.7" y="29.4">DX32I</text>
<text x="265.7" y="27">DX32O</text>
<text x="265.7" y="34.2">AVDD</text>
<text x="253.5" y="40.1">LED</text>
<text x="265.7" y="36.5">ADAVSS</text>
<text x="265.7" y="41.3">LED</text>
<text x="76.8" y="47.3">LED</text>
<text x="103.1" y="47.3">N2</text>
<text x="253.5" y="42.5">RESET</text>
<text x="253.5" y="47.3">USBD-</text>
<text x="265.7" y="43.7">RESET</text>
<text x="29.1" y="49.7">D12MI</text>
<text x="55.4" y="49.7">DX32I</text>
<text x="253.5" y="49.7">USBD+</text>
<text x="253.5" y="52">DVBUS</text>
<text x="265.7" y="48.5">USBD-</text>
<text x="265.7" y="50.9">USBD+</text>
<text x="265.7" y="53.3">DVBUS</text>
<text x="103.1" y="54.4">N1</text>
<text x="265.7" y="56.6">GND</text>
<text x="154.9" y="64">USBD-</text>
<text x="266" y="65.9">VDD</text>
<text x="154.4" y="68.7">USBD+</text>
<text x="136.5" y="85.5">DM1</text>
<text x="136.5" y="87.8">DP1</text>
</g>
<g font-size="2.1">
<text x="93.1" y="6.7">VDD</text>
<text x="152.8" y="9.1">VDD</text>
<text x="181.4" y="9.1">AVDD</text>
<text x="17.9" y="25.8">4</text>
<text x="25.1" y="25.8">3</text>
<text x="17.9" y="35.8">1</text>
<text x="25.1" y="35.8">2</text>
<text x="236.3" y="30.6">AVDD</text>
<text x="117" y="42.5">VDD</text>
<text x="183.8" y="44.9">DVBUS</text>
<text x="205.3" y="44.9">VDD</text>
<text x="117" y="49.7">VDD</text>
<text x="236.6" y="62.4">VDD</text>
<text x="131.3" y="80.7">DVBUS</text>
<text x="190.8" y="180">Title</text>
<text x="190.8" y="187.2">Size</text>
<text x="193.1" y="189.6">A4</text>
<text x="200.3" y="187.2">Document</text>
<text x="200.3" y="189.6">2</text>
<text x="211.7" y="187.2">Number</text>
<text x="269.5" y="187.2">Rev</text>
<text x="190.8" y="194.4">Date:</text>
<text x="203.2" y="194.4">Wednesday, December 07, 2016</text>
<text x="238.5" y="194.4">Sheet</text>
<text x="250.4" y="194.4">2</text>
<text x="257.6" y="194.4">of</text>
<text x="264.8" y="194.4">10</text>
</g>
<g font-size="2.1" fill="#004080">
<text x="14.1" y="28.2">GND</text>
<text x="20.5" y="28.2">XOUT</text>
<text x="15.5" y="33">XIN</text>
<text x="21.3" y="33">GND</text>
</g>
<g font-size="2" fill="#f00">
<text x="208.4" y="35.4">ADAVSS</text>
<text x="234.7" y="42.6">ADAVSSTICERST</text>
</g>
<g font-size="2" fill="#00f">
<text x="84.3" y="46.9">2</text>
<text x="93.8" y="46.9">1</text>
<text x="193.4" y="49.3">1</text>
<text x="199.1" y="49.3">2</text>
<text x="84.3" y="54.1">2</text>
<text x="93.8" y="54.1">1</text>
</g>
<g font-size="1.7">
<text x="29.8" y="1.8">5</text>
<text x="84.7" y="1.8">4</text>
<text x="139.5" y="1.8">3</text>
<text x="194.4" y="1.8">2</text>
<text x="249.3" y="1.8">1</text>
<text x=".6" y="27.9">D</text>
<text x="277.3" y="27.9">D</text>
<text x=".6" y="76">C</text>
<text x="277.3" y="76">C</text>
<text x=".6" y="124.2">B</text>
<text x="277.3" y="124.2">B</text>
<text x=".6" y="172.3">A</text>
<text x="277.3" y="172.3">A</text>
<text x="29.8" y="196.6">5</text>
<text x="84.7" y="196.6">4</text>
<text x="139.5" y="196.6">3</text>
<text x="194.4" y="196.6">2</text>
<text x="249.3" y="196.6">1</text>
</g>
</svg>
